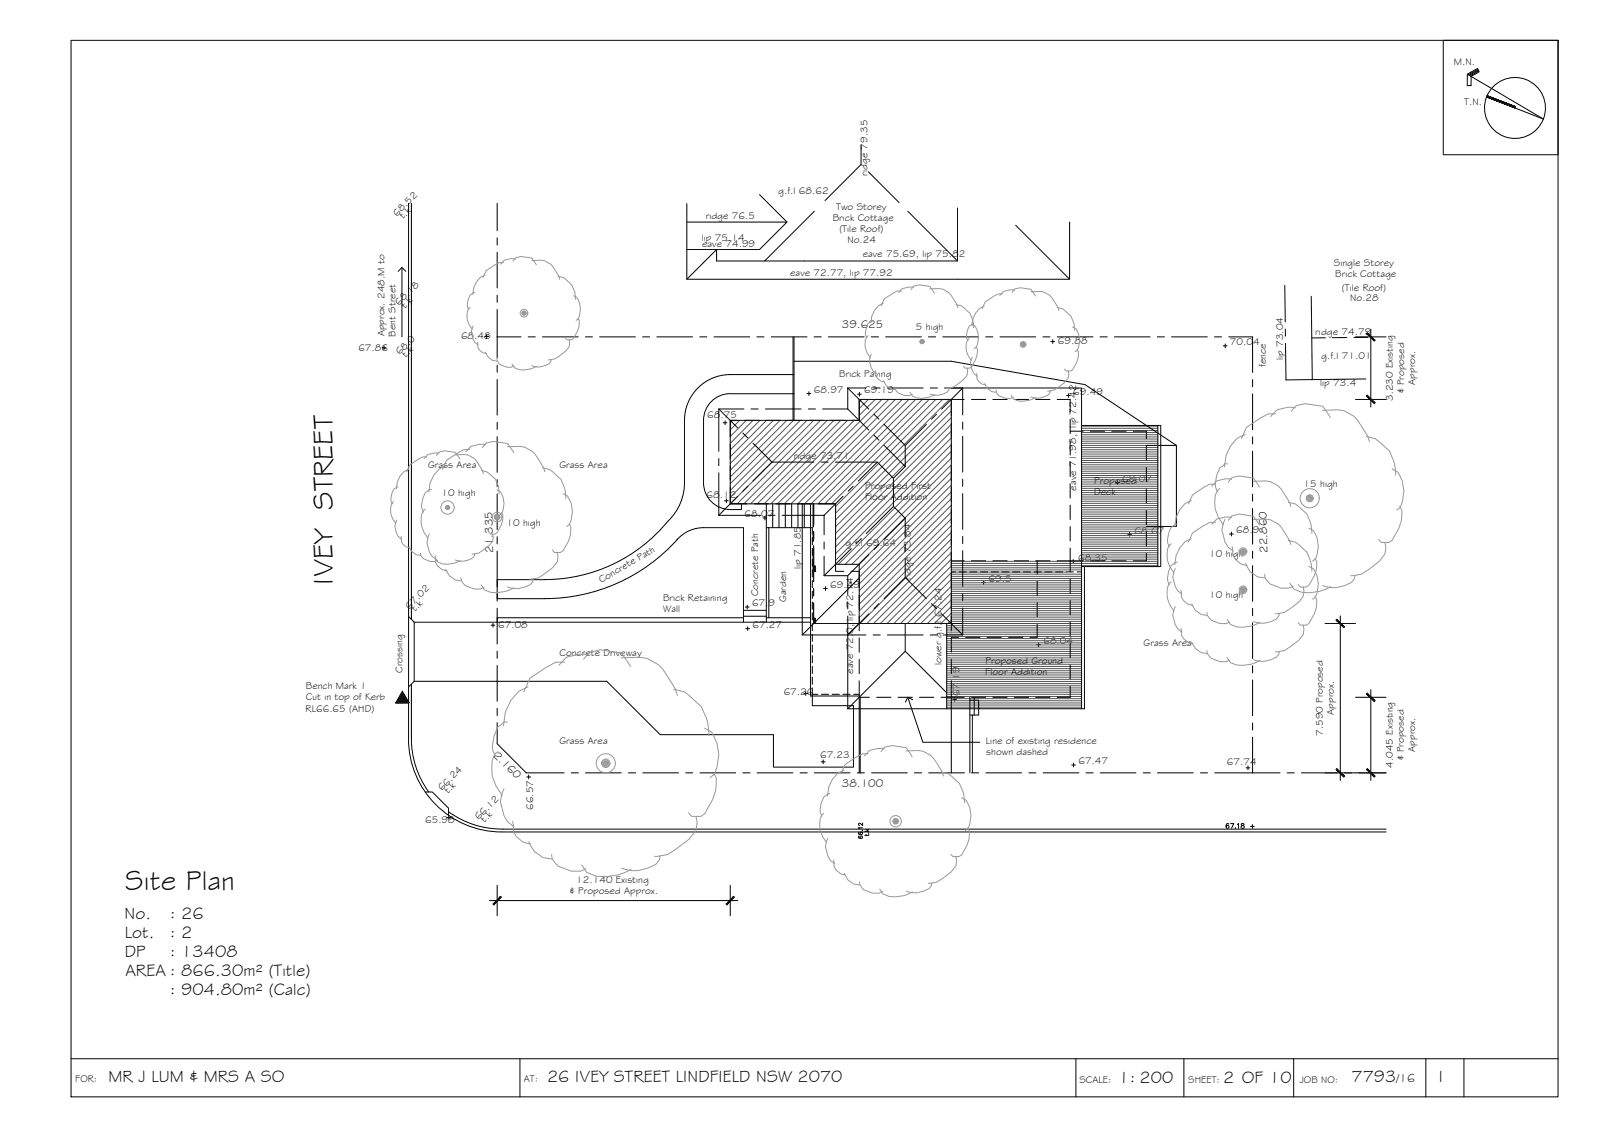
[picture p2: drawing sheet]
<svg xmlns="http://www.w3.org/2000/svg" width="420mm" height="297mm" viewBox="0 0 420 297" stroke-linecap="round" stroke-linejoin="round" font-family="sans-serif">
<!-- layer: BORDER -->
<g fill="none" stroke="#000" stroke-width=".26">
<path d="M18.6 10.6h390v277h-390zM378.5 10.6h30.1v30h-30.1zM384.8 19.4l2.7-1.4 .4 .8-2.1 1.2v2.5l-1-.1v-3l20 11.8-14.9-5.8M387.6 18.2l-2.5 1.4M387.7 18.4l-2.4 1.3M387.8 18.6l-2.2 1.3M390 25.1l7.5 2.9M18.6 277.6h390M136.4 277.6v10M282.2 277.6v10M310.5 277.6v10M339.3 277.6v10"/>
<path d="M374 277.6v10M383.9 277.6v10"/>
<circle cx="397.3" cy="28.3" r="8"/>
</g>
<g fill="#000" stroke="#000" stroke-width=".26">
<path d="M389.9 25.4l7.5 2.9zM390 25.1l7.4 3.2-7.5-2.9z"/>
<path d="M390 25.1l7.4 3.2 .1-.3zM390 25.1l7.5 2.9z"/>
</g>
<!-- layer: ROOFPLAN EXIST. -->
<g fill="none" stroke="#000" stroke-width=".26">
<path d="M225.8 38.1v5l-9.4 9.5M180.1 53.4v19.8h100.4v-15M180.1 58.2h26.3l-7.2 7.2h-19.1M199.2 51l7.2 7.2M213.6 55.4l-13.1 13M227.7 45l8.1 8.1M238.1 55.4l13 13M251.1 54.5v13.9h-63.2v-3l-7.8 7.8M266.4 59.1l14.1 14.1M337 74.8l.1 9.6M343.9 77.7l.3 21.8-6.9 .1-.2-9.6M337.1 86.3v1.8"/>
<path d="M347.6 88.6h-3.6M353.2 88.5h-3.7M358.2 99.3l-14 .2M358.7 88.4l-3.6 .1M249.5 101.7h34.2v48.2M213.2 132.1v6.1M213.2 140.1v1.9M213.2 143.8v6.1M249.5 149.9h1.1M251.5 149.9h1.9M254.3 149.9h1.9M257.2 149.9h1.8"/>
<path d="M260 149.9h1.8M262.8 149.9h1.9M265.6 149.9h1.9M268.4 149.9h1.9M271.2 149.9h1.9M274 149.9h1.9M276.8 149.9h1.9M279.7 149.9h1.8M282.5 149.9h1.1M222.4 163.5h2.9l-3 3v19.3M237.4 163.5v7.2l-15.1 15.1M237.4 170.7l10.9 10.9"/>
<path d="M248.3 163.5v22.3h-26M249.5 163.5h3"/>
</g>
<!-- layer: TEXT -->
<path d="M105.5 181.2l1.8 3h-3.5zM103.8 184.2h3.5z" fill="#000" stroke="#000" stroke-width=".26"/>
<!-- layer: HGTS_11 -->
<g fill="none" stroke="#000" stroke-width=".26">
<path d="M100.2 91.2h1M100.7 90.6v1M127.2 88.2h1M127.6 87.7v1M275.6 89.5h1M276.1 89v1M320.8 90.7h1M321.3 90.2v1M189.7 110.8h1M190.2 110.3v1M211.7 103.2h.9M212.2 102.7v1"/>
<path d="M224.9 103.3h1M225.4 102.8v1M279.7 103.7h1M280.2 103.2v1M190 131.3h1M190.5 130.8v1M200.1 135.8h1M200.6 135.3v1M292.6 126.5h1M293.1 126v1M296.3 139.6v1M323 139.5v1"/>
<path d="M195.5 159.1h1M196 158.6v1M216 154.3h1M216.5 153.8v1M257.5 152.7h1M258 152.2v1M281 147.2h1M281.5 146.7v1M295.8 140.1h1M322.5 140h1M128.8 163.9h1M129.3 163.4v1"/>
<path d="M195.6 164.8h1M196.1 164.3v1M271.9 169h1M272.4 168.5v1M210.8 181.8h1M211.3 181.3v1M215.4 199.7h1M215.9 199.2v1M249.9 183.4h1M250.4 182.9v1M117.2 214.3h1M117.7 213.8v1"/>
<path d="M138.1 203.7h1.1M138.6 203.2v1M225.3 219.2h-.1a.47 .47 0 0 0 .5 .7 .47 .47 0 0 0 .4-.7 .33 .33 0 0 0-.5 .2 .33 .33 0 0 0 .3 .4M225.3 218.2h-.1a.45 .45 0 0 0 .5 .6 .45 .45 0 0 0 .4-.6 .32 .32 0 0 0-.5 .2 .32 .32 0 0 0 .3 .4M226.2 217.7h-.1M226.2 217h-1l.2 .3M226.2 215.8v.7l-.8-.7-.2 .4 .2 .2M226.8 217.9h1.1M227.2 218.8l-.1 .4M227.2 217.4l.5 .5M227.8 218.3v.1M227.9 218.8l-.2 .2h-.9"/>
<path d="M227.9 217.4l-.4 .3M281.1 200.6h1M281.6 200.1v1M322.3 216.1l-.1-.1a.57 .57 0 0 0-.6 .5 .57 .57 0 0 0 .6 .6 .39 .39 0 0 0 0-.7 .39 .39 0 0 0-.6 .3M322.8 215.9h.8l-.6 1.3M324 217l.1 .1M324.5 216.1l.3-.2v1.3M325.6 216v.3a.5 .5 0 0 1 .6 .2 .5 .5 0 0 1 0 .6h-.6a.5 .5 0 0 1 0-.6 .5 .5 0 0 1 .6-.2v-.3zM326.8 201.3h1M327.3 200.8v1M328 216.7h1M328.5 216.2v1"/>
</g>
<!-- layer: BOUNDARY -->
<g fill="none" stroke="#000" stroke-width=".26">
<path d="M130.4 53.3v7.2M130.4 62.4v1.9M130.4 66.1v9.4M130.4 77.4v1.9M130.4 88.3h6.2M130.4 81.1v12.7M130.4 95.7v1.9M130.4 99.5v9.3M138.5 88.3h1.9M142.3 88.3h9.3M153.5 88.3h1.9M157.3 88.3h9.4"/>
<path d="M168.5 88.3h1.9M172.3 88.3h9.3M183.5 88.3h1.9M187.3 88.3h9.3M198.5 88.3h1.9M202.3 88.3h9.4M213.5 88.3h1.9M217.3 88.3h9.3M228.5 88.3h1.9M232.3 88.3h9.3M243.5 88.3h1.9M247.3 88.3h9.4"/>
<path d="M258.5 88.3h1.9M262.3 88.3h9.3M273.5 88.3h1.9M277.3 88.3h9.3M288.5 88.3h1.9M292.3 88.3h9.3M303.5 88.3h1.9M307.3 88.3h9.3M318.5 88.3h1.9M322.3 88.3h6.2v9.4M328.5 99.5v1.9M130.4 110.7v1.9"/>
<path d="M130.4 114.5v9.3M328.5 103.3v9.4M328.5 114.5v1.9M328.5 118.3v9.3M130.4 125.7v1.9M130.4 129.5v9.3M328.5 129.5v1.9M328.5 133.3v9.4M130.4 140.7v1.9M130.4 144.5v9.3M130.4 155.7v1.9M130.4 159.5v9.3"/>
<path d="M328.5 144.5v1.9M328.5 148.3v9.4M328.5 159.5v1.9M130.4 170.7v1.9M130.4 174.5v9.3M328.5 163.3v9.3M328.5 174.5v1.9M328.5 178.3v9.4M130.4 185.7v1.9M130.4 189.5v5.5l7.6 7.6h10M328.5 189.5v1.9M328.5 193.3v9.3"/>
<path d="M149.8 202.6h1.9M153.6 202.6h9.3M164.8 202.6h1.9M168.6 202.6h9.4M179.8 202.6h1.9M183.6 202.6h9.4M194.8 202.6h1.9M198.6 202.6h9.3M209.8 202.6h1.9M213.6 202.6h9.4M224.8 202.6h1.9M228.6 202.6h9.4"/>
<path d="M239.8 202.6h1.9M243.6 202.6h9.3M254.8 202.6h1.9M258.6 202.6h9.4M269.8 202.6h1.9M273.6 202.6h9.4M284.8 202.6h1.9M288.6 202.6h9.3M299.8 202.6h1.9M303.6 202.6h9.4M314.8 202.6h1.9M318.6 202.6h17.1"/>
<path d="M337.6 202.6h1.9M341.3 202.6h9.4M352.6 202.6h1.9M356.3 202.6h7.2"/>
</g>
<!-- layer: EXISTING -->
<g fill="none" stroke="#000" stroke-width=".26">
<path d="M107.2 53.3l-.1 140.4a24.5 24.5 0 0 0 24.5 24.4h231.9M107.9 53.3v109.1M208 88.3v21.9M208.2 98.2h-16.7a12 12 0 0 0-12 12v15.9M208.2 94.7h41.3l35.1 6.1 23.9 16v21.2h-7.8M208.2 88.3v21.9M191.5 116.5v3.7M193.4 110.2h-1.9v4.4M195.3 110.2h3.8M200.9 110.2h3.8M206.6 110.2h3.7M208.2 103.2h-16.7a7 7 0 0 0-7 7v16.4a7 7 0 0 0 7 7"/>
<path d="M212.2 110.2h3.7M217.8 110.2h3.8M228 104.7h-2.7v5.5h-1.9M229.9 104.7h3.8M235.5 104.7h3.8M241.2 104.7h3.7M246.8 104.7h6.1M249.5 104.7v4.4M249.5 110.9v3.8M249.5 116.6v3.7M254.8 104.7h3.7M260.4 104.7h3.7"/>
<path d="M266 104.7h3.8M271.6 104.7h3.8M277.3 104.7h3.4v3.4M280.7 109.9v3.8M280.7 115.6v3.7M179.5 126.1a13.9 13.9 0 0 1-4.4 10.6 41.7 41.7 0 0 1-32.2 15.2M191.5 127.7v4.4h4.4M191.5 122.1v3.7M194.5 132.1v1.5h-3M197.8 132.1h3.8M201 132.1v6.2h12v1.7M201 138.3v24.8"/>
<path d="M201.6 138.3v23.7M202.7 132.1v6.2M203.5 132.1h3.7M204.3 132.1v6.2M206 132.1v6.2M207.6 132.1v6.2M209.1 132.1h3.7M209.3 132.1v6.2M210.9 132.1v6.2M212.6 132.1v50.4h12.7M213.4 132.1v6M213.4 140v1.8"/>
<path d="M214.7 132.1h4.4v2.3M219.1 136.3v3.7M249.5 122.2v3.8M249.5 127.8v3.8M249.5 133.4v3.8M249.5 139.1v3.7M280.7 121.2v3.7M280.7 126.8v3.8M280.7 132.4v3.8M280.7 138.1v3.7M130.4 152h12.5M177.6 141.5a9.2 9.2 0 0 1 6.9-3.2h10.5v21.7"/>
<path d="M177.8 141.3a46.7 46.7 0 0 1-34.9 15.6l-12.5 .1M213 141v1.8M213 143.8v1.8M213 146.6v1.9M213 149.4v1.9M213 152.2v1.9M213 155v1.9M213 157.8v1.9M213.4 143.7v6M219.1 147.5v2.3h2.2M219.1 141.9v3.7M223.2 149.8h2.1v4.3"/>
<path d="M225.3 156v3.7M249.5 144.7v3.8M249.5 150.3v3.8M249.5 155.9v3.8M249.5 147h3.4M254.8 147h3.7M260.4 147h3.7M266 147h3.8M271.6 147h3.8M272 147v3.5M272 152.4v3.7M272 158v3.7"/>
<path d="M280.7 143.7v3.3h-3.4M107.2 161.6l1.4 1.5M107.9 179.4v13.9a23.7 23.7 0 0 0 4.5 14.3M108.6 163.1v15.5M108.6 163.1h104M195 162h-64.6v1.1M195 160v3.1M195 161.6h6M195 160h6M201 162h11.6M213 160.6v1.9M213 163.5v1.8"/>
<path d="M213 166.3v1.8M213 169.1v1.9M213 171.9v1.9M213 174.7v1.9M213 177.5v1.9M225.3 161.6v3.8M225.3 167.2v3.8M225.3 172.9v3.7M225.3 178.5v24.1M249.5 167.1h1.9M249.5 161.6v3.7M249.5 167.2v3.8"/>
<path d="M249.5 172.8v3.8M249.5 178.4v24.2M253.2 167.1h3.8M258.9 167.1h3.7M264.5 167.1h3.8M272 163.6v3.5h-1.9M107.2 180.1l1.4-1.5h50.5l14.1 14h29.6v8.5h21v-16.1h-10.8v-3M213 180.3v1.7M213 182h1.5M215.4 182h1.9M218.3 182h1.8M221.1 182h1.8"/>
<path d="M223.9 182h1.4M225.3 182.8h2.7M225.6 182.8v19.8M229.9 182.8h3.8M235.5 182.8h3.8M241.2 182.8h3.7M246.8 182.8h2.7M254.4 183.6h2.3v3.9h-2.3M254.4 182.8v19.8M255 187.5v15.1M255.5 182.8v4.7M111.5 207.6h1.9l4.2 4.3v1.8"/>
<path d="M117.6 212.8a23.7 23.7 0 0 0 14.3 4.6h231.6"/>
</g>
<!-- layer: HATCH -->
<g fill="#545454" stroke="#545454" stroke-width=".26">
<path d="M213.4 148.4l.4 .5v-.5zM213.4 148.4l.4 .5h-.4z"/>
<path d="M213.4 149.3l.4 .4v-.4zM213.4 149.3l.4 .4h-.4z"/>
<path d="M213.4 149.7l.4 .1zM213.4 149.7l.4 .1z"/>
<path d="M213.4 162.1l.4 .5v-.5zM213.4 162.1l.4 .5h-.4z"/>
<path d="M213.4 163h.4l-.4 .5zM213.4 163.5h.4v-.5z"/>
</g>
<!-- layer: 0.13 -->
<path d="M300.7 116.8h7.8M130.4 152v5" fill="none" stroke="#000" stroke-width=".26"/>
<!-- layer: HATCH -->
<g fill="none" stroke="#545454" stroke-width=".26">
<path d="M192.2 110.2l-.7 .7M194 110.2l-2.5 2.5M195.7 110.2l-4.2 4.2M197.5 110.2l-6 6M199.3 110.2l-7.8 7.8M201 110.2l-9.5 9.6M202.8 110.2l-11.3 11.3M204.6 110.2l-13.1 13.1M206.4 110.2l-14.9 14.8M208.1 110.2l-16.6 16.6M209.9 110.2l-18.4 18.4M211.7 110.2l-20.2 20.2"/>
<path d="M213.4 110.2l-21.9 21.9M215.2 110.2l-21.9 21.9M217 110.2l-21.9 21.9M218.7 110.2l-21.8 21.9M220.5 110.2l-21.9 21.9M222.3 110.2l-21.9 21.9M224 110.2l-21.9 21.9M226 104.7l-.7 .7M227.8 104.7l-2.5 2.4M229.5 104.7l-4.2 4.2M231.3 104.7l-27.4 27.4M233.1 104.7l-27.4 27.4"/>
<path d="M234.8 104.7l-27.3 27.4M236.6 104.7l-27.4 27.4M238.4 104.7l-27.4 27.4M240.1 104.7l-27.3 27.4M241.9 104.7l-27.4 27.4M243.7 104.7l-27.4 27.4M245.4 104.7l-27.3 27.4M247.2 104.7l-28.1 28.1M249 104.7l-29.9 29.8M249.5 106l-30.4 30.3M249.5 107.7l-30.4 30.4M249.5 109.5l-30.4 30.3"/>
<path d="M249.5 111.3l-30.4 30.3M249.5 113l-30.4 30.4M249.5 114.8l-30.4 30.4M249.5 116.6l-30.4 30.3M249.5 118.3l-29.6 29.6M283.7 119.6h20M283.7 119h20M283.7 118.5h20M283.7 117.9h20M283.7 117.3h20M283.7 116.8h20M283.7 116.2h20"/>
<path d="M283.7 115.7h20M283.7 115.1h20M283.7 114.5h20M283.7 114h20M283.7 113.4h20M283.7 112.9h20M283.7 112.3h20M283.7 111.7h20M249.5 120.1l-27.8 27.8M249.5 121.9l-26.1 26M249.5 123.6l-24.3 24.3M249.5 125.4l-24.2 24.2"/>
<path d="M249.5 127.2l-24.2 24.1M249.5 128.9l-24.2 24.2M249.5 130.7l-24.2 24.2M249.5 132.5l-24.2 24.1M249.5 134.3l-24.2 24.1M249.5 136l-24.2 24.2M249.5 137.8l-24.2 24.1M249.5 139.5l-23.9 24M283.7 139.8h20M283.7 139.3h20M283.7 138.7h20M283.7 138.2h20"/>
<path d="M283.7 137.6h20M283.7 137h20M283.7 136.5h20M283.7 135.9h20M283.7 135.4h20M283.7 134.8h20M283.7 134.2h20M283.7 133.7h20M283.7 133.1h20M283.7 132.5h20M283.7 132h20M283.7 131.4h20"/>
<path d="M283.7 130.8h20M283.7 130.3h20M283.7 129.7h20M283.7 129.2h20M283.7 128.6h20M283.7 128h20M283.7 127.5h20M283.7 126.9h20M283.7 126.4h20M283.7 125.8h20M283.7 125.2h20M283.7 124.7h20"/>
<path d="M283.7 124.1h20M283.7 123.5h20M283.7 123h20M283.7 122.4h20M283.7 121.8h20M283.7 121.3h20M283.7 120.7h20M283.7 120.2h20M249.5 159.5h34.2M249.5 158.4h34.2M249.5 157.9h34.2M249.5 157.3h34.2"/>
<path d="M249.5 156.7h34.2M249.5 156.2h34.2M249.5 155.6h34.2M249.5 155h34.2M249.5 154.5h34.2M249.5 153.9h34.2M249.5 153.3h34.2M249.5 152.8h34.2M249.5 152.2h34.2M249.5 151.7h34.2M249.5 151.1h34.2M249.5 150.5h34.2"/>
<path d="M249.5 150h30.1M249.5 149.4h34.2M249.5 148.9h34.2M249.5 148.3h54.2M249.5 147.7h54.2M249.5 147.2h54.2M249.5 141.3l-22.1 22.2M249.5 143.1l-20.4 20.4M249.5 144.9l-18.6 18.6M249.5 146.6l-16.9 16.9M249.5 148.4l-15.1 15.1M249.5 150.1l-13.3 13.4"/>
<path d="M249.5 151.9l-11.5 11.6M249.5 153.7l-9.8 9.8M249.5 155.5l-8 8M249.5 157.2l-6.2 6.3M283.7 146.6h20M283.7 146h20M283.7 145.5h20M283.7 144.9h20M283.7 144.3h20M283.7 143.8h20M283.7 143.2h20M283.7 142.7h20"/>
<path d="M283.7 142.1h20M283.7 141.5h20M283.7 141h20M283.7 140.4h20M283.7 159h-34.2l-4.5 4.5M248.3 179.8h35.4M248.3 179.2h35.4M248.3 178.7h35.4M248.3 178.1h35.4M248.3 177.5h35.4M248.3 177h35.4M248.3 176.4h35.4"/>
<path d="M248.3 175.8h35.4M248.3 175.3h35.4M248.3 174.7h35.4M248.3 174.2h35.4M248.3 173.6h35.4M248.3 173h35.4M248.3 172.5h35.4M248.3 171.9h35.4M248.3 171.4h35.4M248.3 170.8h35.4M248.3 170.2h35.4M248.3 169.7h35.4"/>
<path d="M248.3 169.1h35.4M248.3 168.5h35.4M248.3 168h35.4M248.3 167.4h35.4M248.3 166.8h35.4M248.3 166.3h35.4M248.3 165.7h35.4M248.3 165.2h35.4M248.3 164.6h35.4M248.3 164h35.4M248.3 163.5h35.4M249.5 162.9h34.2"/>
<path d="M249.5 162.3h34.2M249.5 161.8h34.2M249.5 161.2h34.2M249.5 160.7h34.2M249.5 160.1h34.2M249.5 160.8l-2.7 2.7M249.5 162.5l-.9 1M248.3 185.4h35.4M248.3 184.8h35.4M248.3 184.3h35.4M248.3 183.7h35.4M248.3 183.2h35.4"/>
<path d="M248.3 182.6h35.4M248.3 182h35.4M248.3 181.5h35.4M248.3 180.9h35.4M248.3 180.4h35.4"/>
</g>
<!-- layer: NEWWORK -->
<g fill="none" stroke="#000" stroke-width=".26">
<path d="M280.7 113h3.4M286 113h3.7M291.6 113h3.7M297.2 113h3.5v2M300.7 116.9v3.8M210.4 132.1v34.4h11.9M213.4 132.1v5.4M213.4 139.3v1.9M300.7 122.5v3.8M300.7 128.2v3.7M300.7 133.8v3.7M300.7 139.4v3.8"/>
<path d="M213.4 149.3h.4v.5h-.4zM213.4 148.4h.4v.5h-.4zM213.4 143.1v9.4M213.4 154.3v1.9M213.4 158.1v5.4M225.3 151.5l-14.9 15M280.7 151.8v3.7M280.7 157.4v3.8M284.1 147h-3.4v2.9M286 147h3.7M291.6 147h3.7M300.7 145v2h-3.5"/>
<path d="M213.4 163h.4v.5h-.4zM213.4 162.1h.4v.5h-.4zM213.4 163.5h36.1v-58.8h-24.2v5.5h-33.8v21.9h27.6v15.8h6.2v15.6M280.7 179.9v2.9h-3.4M280.7 163.1v3.7M280.7 168.7v3.7M280.7 174.3v3.7M249.5 182.8h3.4M254.8 182.8h3.7M260.4 182.8h3.7M266 182.8h3.8M271.6 182.8h3.8"/>
</g>
<!-- layer: ROOFPLAN NEW -->
<g fill="none" stroke="#000" stroke-width=".26">
<path d="M188.5 107.2h6.6M188.5 107.2v11.1M188.5 107.2l5 5M194.8 113.5l1.4 1.3M197 107.2h1.9M197.5 116.2l5 5M200.8 107.2h9.3M212 107.2h1.9M215.7 107.2h6.6M222.3 101.7h4.8M222.3 101.7v5.5M222.3 107.2l5.6 5.6"/>
<path d="M222.3 101.7l5.6 5.6M229 101.7h1.9M229.2 114.1l1.3 1.3M229.2 108.6l1.3 1.3M231.9 116.7l5.5 5.6M231.9 111.2l5.5 5.6M232.7 101.7h9.4M243 111.2l-5.6 5.6v5.5M244 101.7h1.9M245.6 108.6l-1.3 1.3M247.7 101.7h4.8M252.5 101.7v7.1"/>
<path d="M252.5 110.7v1.8M252.5 114.4v9.4M252.5 101.7l-5.6 5.6M283.7 111.5h20.7v37h-20.7M303.7 111.5v37M188.5 120.2v1.9M188.5 124v11.1M188.5 135.1h11M193.5 130.1l-5 5M196.2 127.5l-1.4 1.3M201.4 135.1h1.9M202.5 121.2l-5 4.9"/>
<path d="M202.5 121.2h11M205.1 135.1h11M215.3 121.2h1.9M216.1 135.1v5.1M219.1 121.2h11M221.1 130.1l-5 5M223.8 127.5l-1.4 1.3M230.1 121.2l4.2 4.2v7.4l3.1 3.1M230.1 121.2l-5 4.9M234.3 132.8l-7.1 7.1M237.4 135.9l-5.5 5.5M237.4 135.9v4.9"/>
<path d="M237.4 122.3l-3.1 3.1M252.5 125.7v1.8M252.5 129.4v9.4M216.1 142.1v1.8M216.1 145.8v5.1M216.1 150.9h6.2M222.3 150.9v5M222.3 157.8v1.8M223.3 143.8l-7.2 7.1M225.9 141.2l-1.3 1.3M227.9 145.4l-5.6 5.5M230.5 142.7l-1.3 1.4"/>
<path d="M230.5 158.3l-1.3 1.3M237.4 151.4l-5.5 5.5M237.4 151.4l5.6 5.5M237.4 142.7v1.9M237.4 146.4v5M244.3 158.3l1.3 1.3M252.5 140.6v1.9M252.5 144.4v9.4M252.5 155.7v1.8M252.5 159.4v7.1M283.7 149.9v35.9M284.4 148.5v37.3h-36.1"/>
<path d="M222.3 166.5h4.8M222.3 161.5v5M227.9 160.9l-5.6 5.6M229 166.5h1.9M232.7 166.5h9.4M244 166.5h1.9M246.9 160.9l5.6 5.6M247.7 166.5h4.8"/>
</g>
<!-- layer: 0 -->
<path d="M104.4 71.1l1-1 1 1M105.4 70.1v18.2M238.1 182.8l3.9 11.8h15M239.4 183.4l-1.3-.6-.6 1.3" fill="none" stroke="#000" stroke-width=".26"/>
<!-- layer: DIMENSION -->
<path d="M355.5 88.3h8M359.5 86.3v20.4M355.5 104.7h8M347.5 163.5h8M351.5 161.5v43.1M355.5 182.8h8M359.5 180.8v23.8M347.5 202.6h16M128.4 236.1h65.1M130.4 232.1v8M191.5 232.1v8" fill="none" stroke="#000" stroke-width=".26"/>
<!-- layer: 0 -->
<g fill="#000" stroke="#000" stroke-width=".26">
<path d="M358.4 87.4l2 2 .2-.2zM358.4 87.4l.2-.2 2 2z"/>
<path d="M358.6 103.6l-.2 .2 2.2 1.8zM358.4 103.8l2.2 1.8-.2 .2z"/>
<path d="M350.4 162.6l2 2 .2-.2zM350.4 162.6l.2-.2 2 2z"/>
<path d="M358.4 181.9l2 2 .2-.2zM358.4 181.9l.2-.2 2 2z"/>
<path d="M350.6 201.5l-.2 .2 2.2 1.8zM350.4 201.7l2.2 1.8-.2 .2z"/>
<path d="M358.6 201.5l-.2 .2 2.2 1.8zM358.4 201.7l2.2 1.8-.2 .2z"/>
<path d="M131.3 235l-1.8 2.2 2-2zM131.3 235l-1.8 2.2-.2-.2z"/>
<path d="M192.4 235l-2 2 .2 .2zM192.4 235l.2 .2-2 2z"/>
</g>
<!-- layer: VEGE_01 -->
<g fill="none" stroke="#989898" stroke-width=".26">
<path d="M124.5 76.7h-.4a3.6 3.6 0 0 0-1.1 4.4M127.2 72.1a5.1 5.1 0 0 0-3.2 5.1M132 68.9h-1.1l-3.4 2.1-.8 1.7M134.5 68.5l.8-.9 1.4-.4 2.8 .5 1.2 1.7M135.2 67.9l-1.2-.1-1.7 .4-1 1.1M139.5 68.3a5.1 5.1 0 0 1 6 2.4l1.1 1.7 .2 .8M146.3 72.4a5.4 5.4 0 0 1 4 3.1l.5 1.3 .1 1.7M150.4 77.5l.9 .5a5.5 5.5 0 0 1 .4 5.6l-.6 .4M231.7 79.5a5.2 5.2 0 0 0-3.3 5.1M236.4 76.3h-1.1l-3.4 2.1-.8 1.8M238.9 75.9l.8-.9 1.4-.3 2.8 .4 1.2 1.8M239.6 75.3h-1.2l-1.7 .4-1 1"/>
<path d="M243.9 75.7a5.1 5.1 0 0 1 6 2.5l1.1 1.7 .2 .8M250.7 79.9a5.4 5.4 0 0 1 4 3l.5 1.3 .2 1.7M262.9 77.1h-1.1l-3.4 2.1-.8 1.7M265.4 76.6l.8-.9 1.4-.3 2.8 .4 1.2 1.8M266.1 76.1l-1.2-.1-1.7 .4-1 1.1M270.4 76.5a5.1 5.1 0 0 1 6 2.4l1.1 1.7 .2 .8M123.3 80.6a3.1 3.1 0 0 0-.7 3.2l.4 1.3 .9 1.2M124.1 85.4a3.7 3.7 0 0 0 1.3 5.1M125.2 89.7l.1 .5a2.26 2.26 0 0 0 2.3 2.5M127.3 92.4a3.1 3.1 0 0 0 3 2.3M130.3 94.1l.1 .6a3.3 3.3 0 0 0 4.5 1.2M134.3 95.5a2.53 2.53 0 0 0 3.1 1.5l1.7-.3 1.7-.7"/>
<path d="M144.6 94.2l-.1 .5-.5 .7a4.9 4.9 0 0 1-4.5 .5M149.3 89.1l.1 .8-.1 1-.9 1.2-2.9 2-1.7 .2M151.6 83.4a4 4 0 0 1-.2 3.5l-1 1.8-.5 .4h-1.2l-.4-.5M227.7 88a3 3 0 0 0-.7 3.3l.4 1.3 .8 1.2M228.5 92.9a3.7 3.7 0 0 0 1.3 5M228.9 84.2a2.21 2.21 0 0 0-1.7 1.7l-.2 1.4 .4 1.3M229.6 97.2l.1 .4a2.29 2.29 0 0 0 2.3 2.6M231.7 99.8a3.1 3.1 0 0 0 3 2.3M253.6 96.5l.2 .8-.2 1.1-.8 1.1-2.9 2-1.7 .3M254.2 88.8a3.1 3.1 0 0 0-.7 3.2l.4 1.3 .8 1.2M254.8 85a3.5 3.5 0 0 1 1.9 3.4l-.6 2.6-.6 .4M255 93.6a3.7 3.7 0 0 0 1.3 5"/>
<path d="M255.4 84.9a2.21 2.21 0 0 0-1.7 1.8l-.2 1.3 .4 1.3M256 90.9a3.8 3.8 0 0 1-.2 3.4l-1 1.9-.5 .3h-1.2l-.4-.5M256.1 97.9l.1 .5a2.28 2.28 0 0 0 2.3 2.5M258.2 80.3a5.2 5.2 0 0 0-3.3 5.1M277.2 80.6a5.4 5.4 0 0 1 4 3.1l.5 1.3 .2 1.7M280.1 97.3l.2 .8-.2 1-.8 1.2-2.9 2-1.7 .2M281.3 85.7l.9 .5a5.5 5.5 0 0 1 .4 5.6l-.6 .4M282.5 91.6a3.8 3.8 0 0 1-.2 3.5l-1 1.8-.5 .4h-1.2l-.4-.5M112 119.8h-1.2l-3.4 2.1-.8 1.8M114.5 119.4l.7-.9 1.5-.3 2.7 .4 1.2 1.8M115.1 118.8h-1.2l-1.7 .4-1 1M119.4 119.2a5.1 5.1 0 0 1 6.1 2.5l1 1.7 .3 .8"/>
<path d="M123.2 117.9h-1.5l-4.6 2.8-1.1 2.4M126.5 117.3l1-1.1 1.9-.5 3.7 .6 1.6 2.3M127.4 116.6l-1.6-.1-2.3 .5-1.3 1.4M133.1 117.1l3.2-.1a5.9 5.9 0 0 1 4.9 3.4l1.4 2.2 .3 1.1M234.7 101.5l.1 .6a3.3 3.3 0 0 0 4.5 1.3M238.7 102.9l.6 1a6.1 6.1 0 0 0 5.9-.4M249 101.7l-.1 .5-.5 .6a5 5 0 0 1-4.5 .5M258.2 100.6a3.1 3.1 0 0 0 3 2.2M261.2 102.3l.1 .5a3.2 3.2 0 0 0 4.5 1.3M265.2 103.6a2.54 2.54 0 0 0 3.1 1.6l1.7-.3 1.7-.7M275.5 102.4l-.1 .5a4.4 4.4 0 0 1-5 1.1M326.5 113.9l-2 1-1.7 2-1.3 2.5-.4 3"/>
<path d="M334.5 108.5h-1.9l-2 1.1-3.7 2.4-1.3 3M338.7 107.9l1.2-1.5 2.4-.6 4.6 .7 2 3M339.8 106.9l-2.1-.1-2.8 .6-1.6 1.8M346.9 107.6l4.1-.2a7.4 7.4 0 0 1 6 4.2l1.8 2.8 .4 1.4M358.4 114.4l2.2 .6 3.8 3.2a12.3 12.3 0 0 1 1.6 6.4M103.2 131.5a3.1 3.1 0 0 0-.7 3.3l.5 1.3 .8 1.2M104 136.4a3.7 3.7 0 0 0 1.3 5M104.4 127.6a2.28 2.28 0 0 0-1.6 1.8l-.3 1.4 .4 1.3M107.2 123a5.2 5.2 0 0 0-3.2 5.1M111.5 133.5l-.5 .4a6.6 6.6 0 0 0 1.3 7.3M112.6 140a5 5 0 0 0 1.7 6.7M113.1 128.3h-.5l-1.1 .9-.6 1.5-.4 1.8 .2 .9 .4 .9"/>
<path d="M116.8 122.2a6.9 6.9 0 0 0-4.3 6.8M126.3 123.4a5.5 5.5 0 0 1 4 3l.5 1.3 .1 1.7M130.3 128.5l.9 .4a5.5 5.5 0 0 1 .4 5.6l-.5 .4M131.6 134.4a4 4 0 0 1-.2 3.4l-1.1 1.9-.4 .3h-1.3l-.4-.5M142.3 122.6l1.8 .5 .9 .6 2.1 1.9 .4 1.1a7.7 7.7 0 0 1 .9 4M147.7 129.4l1.2 .7a7.3 7.3 0 0 1 .5 7.4l-.8 .5M149.3 137.3l.4 .8a8.6 8.6 0 0 1-2 6.3l-.7 .4h-1.6l-.5-.6M308.8 137.4h-.6l-1 .9-.7 1.5-.3 1.8 .1 .9 .4 .8M312.4 131.2a6.9 6.9 0 0 0-4.3 6.8M318.8 136.9h-1.5l-4.5 2.8-1.1 2.4M318.8 127h-1.5l-1.6 .8-2.9 1.9-1.1 2.4M319.9 128.1l-.6 .5a8.3 8.3 0 0 0 1.6 9"/>
<path d="M321.3 136.1l-.4 1a6.5 6.5 0 0 0 2.5 7.4M322 121.6h-.7l-1.4 1.1-.8 1.9-.4 2.2 .2 1.1 .5 1.1M322.1 136.4l1-1.2 2-.4 3.6 .5 1.6 2.4M322.1 126.4l1-1.2 2-.4 3.6 .5 1.6 2.4M323 135.7l-1.6-.2-2.3 .6-1.3 1.4M323 125.7l-1.6-.2-2.3 .6-1.3 1.4M328.7 136.2a7 7 0 0 1 7.2 1.9l2.3 3.6 .3 1.1M328.7 126.2l3.3-.1a5.9 5.9 0 0 1 4.8 3.3l1.4 2.3 .3 1.1M337.9 131.7l1.8 .4 3 2.6 1.1 2.8 .3 2.3M343.3 138.5l1.2 .6a7.2 7.2 0 0 1 .5 7.5l-.7 .5M365.1 122.9l1.5 .9a9 9 0 0 1 .6 9.2l-.9 .7M367.1 132.8l.6 1.1a10.9 10.9 0 0 1-2.6 7.8l-.8 .5h-2l-.7-.8"/>
<path d="M105.2 140.7l.1 .5a2.28 2.28 0 0 0 2.2 2.5M107.3 143.3a3.1 3.1 0 0 0 3 2.3M110.3 145v.6a3.4 3.4 0 0 0 4.5 1.3M114.1 145.7l.1 .6a3 3 0 0 0 3 3.4M114.2 146.4l.7 1a6.2 6.2 0 0 0 5.8-.4M116.9 149.2l1 1.8 1.5 1.1 1.5 .2M120.9 151.5l.1 .8a4.4 4.4 0 0 0 5.9 1.7M124.5 145.2l-.5 1.1a5 5 0 0 1-4.6 .5M126.2 153.3l.8 1.3a8 8 0 0 0 7.8-.5M129.2 140l.2 .8-.2 1.1-.9 1.1-2.8 2-1.7 .3M139.9 151.7l-.1 .7-.7 .8a6.5 6.5 0 0 1-6 .7M146.1 144.8l.3 1.1-.3 1.4-1.1 1.5-3.8 2.7-2.3 .3"/>
<path d="M307.2 152.6l-.6 .4a6.7 6.7 0 0 0 1.3 7.2M307.2 142.6l-.6 .4a6.8 6.8 0 0 0 1.3 7.2M308.2 159a4.9 4.9 0 0 0 1.8 6.7M308.2 149a4.9 4.9 0 0 0 1.8 6.7M308.8 147.4h-.6l-1 .9a4.6 4.6 0 0 0-.5 5M309.7 154.7l.1 .7a3.1 3.1 0 0 0 3.1 3.3M312.4 141.3l-1.6 .7-1.4 1.6-1 2.1-.3 2.4M312.6 158.3l.9 1.7 1.5 1.1 1.5 .2M323.2 143.3l.1 .8a3.8 3.8 0 0 0 3.8 4.2M326.7 147.7l1.2 2.2 1.9 1.3 1.9 .3M331.7 150.6l.1 .9 1.3 1.6 2.9 1.1h2l1.2-.5M337.9 141.7l1.8 .4 .9 .7 2.1 1.9 .5 1.1a8.2 8.2 0 0 1 .9 4"/>
<path d="M338.3 152.9l1.1 1.6a10 10 0 0 0 9.7-.7M341.8 153.9l.2 1.1-.2 1.4-1.2 1.5-3.8 2.7-2.3 .3M343.3 148.5l1.2 .6a7.1 7.1 0 0 1 .5 7.5l-.7 .5M344.9 156.4l.4 .8a8.6 8.6 0 0 1-2 6.3l-.7 .4h-1.6l-.5-.6M344.9 146.3l.4 .9a8.5 8.5 0 0 1-2 6.3l-.7 .4h-1.6l-.5-.7M355.4 150.8l-.1 .8-.9 1.1a8.1 8.1 0 0 1-7.5 .8M363.2 142.2l.3 1.3-.3 1.8-1.5 1.9-4.7 3.4-2.8 .4M148 173.6h-2.2l-2.4 1.3-4.4 2.9-1.6 3.6M153.1 172.8l1.4-1.8 2.9-.6 5.5 .8 2.5 3.5M154.4 171.7l-2.5-.2-3.4 .8-1.9 2.1M162.9 172.5l4.9-.2a8.8 8.8 0 0 1 7.3 5l2.1 3.4 .5 1.6M309.7 164.8l.1 .6a3.1 3.1 0 0 0 3.1 3.3"/>
<path d="M312.6 168.3a4.1 4.1 0 0 0 3.9 3M316.5 170.6l.1 .7a4.4 4.4 0 0 0 6 1.8M316.5 160.6l.1 .7a4.4 4.4 0 0 0 6 1.8M321.8 172.4l.9 1.3a8 8 0 0 0 7.7-.5M321.8 162.4l.9 1.3a7.9 7.9 0 0 0 7.7-.5M335.5 170.8l-.1 .6-.6 .9a6.6 6.6 0 0 1-6.1 .6M335.5 160.8l-.1 .6-.6 .9a6.6 6.6 0 0 1-6.1 .7M341.8 163.9l.2 1.1-.2 1.4-1.2 1.5-3.8 2.7-2.3 .3M130.6 197.1l-.8 .6a9.9 9.9 0 0 0 1.9 10.8M133 189.3h-.8l-1.6 1.3-1 2.2-.5 2.8 .2 1.3 .6 1.3M138.5 180.1l-2.4 1.1-2.1 2.4-1.5 3.1-.5 3.6M176.7 180.7l2.7 .7 4.6 3.8a15.2 15.2 0 0 1 1.9 6.8v.8"/>
<path d="M184.8 190.9l1.8 1a10.8 10.8 0 0 1 .8 11.1l-1.2 .8M227.7 197.6h-1.5l-4.5 2.8-1.1 2.4M231 197.1l1-1.2 2-.4 3.6 .5 1.6 2.4M231.9 196.3l-1.6-.1-2.3 .6-1.3 1.4M237.6 196.9l3.3-.1a5.9 5.9 0 0 1 4.8 3.3l1.4 2.3 .3 1M132.2 206.7l-.5 1.2-.5 2.2 1 3.8 1 1.6 1.6 1.3M134.5 215.3l.1 1a4.5 4.5 0 0 0 4.6 5M182.5 214l.3 1.6-.3 2.1-1.8 2.3-5.6 4-3.4 .5M187.2 202.7l.7 1.3a13 13 0 0 1-3.1 9.4l-1 .6h-2.4l-.8-.9M216.1 213.2l-.6 .5a6.7 6.7 0 0 0 1.3 7.2M217.1 219.7a4.9 4.9 0 0 0 1.7 6.7M217.7 208.1h-.6l-1 .9a4.6 4.6 0 0 0-.5 5"/>
<path d="M221.3 201.9l-1.6 .8-1.4 1.6-1 2-.3 2.4M246.8 202.4l1.8 .4 3 2.6 1.1 2.8 .2 2.3M252.2 209.2l1.2 .6a7.2 7.2 0 0 1 .5 7.4l-.7 .6M253.8 217l.4 .9a8.6 8.6 0 0 1-2 6.2l-.7 .5h-1.6l-.5-.7M138.7 220.7l1.4 2.5 2.3 1.6 2.3 .4M144.7 224l.1 1.2 1.6 1.9 3.4 1.3h2.5l1.4-.6M152.6 226.8l1.3 1.9a12 12 0 0 0 11.6-.8M173.1 224.4l-.1 .9-1 1.3a9.8 9.8 0 0 1-9.1 1M218.6 225.4l.1 .7a3.1 3.1 0 0 0 3.1 3.3M221.5 229a4.1 4.1 0 0 0 3.9 3M225.4 231.3l.1 .7a4.3 4.3 0 0 0 6 1.7M230.7 233.1l.9 1.3a7.9 7.9 0 0 0 7.7-.6"/>
<path d="M244.4 231.5l-.1 .6-.6 .9a6.6 6.6 0 0 1-6.1 .6M250.7 224.6l.2 1.1-.2 1.3-1.2 1.6-3.8 2.7-2.3 .3"/>
<circle cx="137.4" cy="82.1" r="1.01"/>
<circle cx="137.4" cy="82.1" r=".56"/>
<circle cx="137.4" cy="82.1" r=".46"/>
<circle cx="137.4" cy="82.1" r=".31"/>
<circle cx="137.4" cy="82.1" r=".26"/>
<circle cx="137.4" cy="82.1" r=".14"/>
<circle cx="137.4" cy="82.1" r=".07"/>
<circle cx="241.8" cy="89.6" r=".56"/>
<circle cx="241.8" cy="89.6" r=".5"/>
<circle cx="241.8" cy="89.6" r=".46"/>
<circle cx="241.8" cy="89.6" r=".31"/>
<circle cx="241.8" cy="89.6" r=".26"/>
<circle cx="241.8" cy="89.6" r=".14"/>
<circle cx="241.8" cy="89.6" r=".07"/>
<circle cx="268.3" cy="90.3" r=".56"/>
<circle cx="268.3" cy="90.3" r=".75"/>
<circle cx="268.3" cy="90.3" r=".46"/>
<circle cx="268.3" cy="90.3" r=".31"/>
<circle cx="268.3" cy="90.3" r=".26"/>
<circle cx="268.3" cy="90.3" r=".14"/>
<circle cx="268.3" cy="90.3" r=".07"/>
<circle cx="117.4" cy="133.1" r="1.75"/>
<circle cx="117.4" cy="133.1" r=".56"/>
<circle cx="117.4" cy="133.1" r=".46"/>
<circle cx="117.4" cy="133.1" r=".31"/>
<circle cx="117.4" cy="133.1" r=".26"/>
<circle cx="117.4" cy="133.1" r=".14"/>
<circle cx="117.4" cy="133.1" r=".07"/>
<circle cx="130.4" cy="135.6" r="1.26"/>
<circle cx="130.4" cy="135.6" r=".73"/>
<circle cx="130.4" cy="135.6" r=".41"/>
<circle cx="130.4" cy="135.6" r=".6"/>
<circle cx="130.4" cy="135.6" r=".35"/>
<circle cx="130.4" cy="135.6" r=".1"/>
<circle cx="130.4" cy="135.6" r=".18"/>
<circle cx="343.5" cy="130.6" r="2.51"/>
<circle cx="343.5" cy="130.6" r=".92"/>
<circle cx="343.5" cy="130.6" r=".52"/>
<circle cx="343.5" cy="130.6" r=".75"/>
<circle cx="343.5" cy="130.6" r=".43"/>
<circle cx="343.5" cy="130.6" r=".12"/>
<circle cx="343.5" cy="130.6" r=".22"/>
<circle cx="326" cy="144.6" r="1.01"/>
<circle cx="326" cy="154.6" r="1.01"/>
<circle cx="326" cy="154.6" r=".73"/>
<circle cx="326" cy="144.6" r=".73"/>
<circle cx="326" cy="154.6" r=".41"/>
<circle cx="326" cy="144.6" r=".41"/>
<circle cx="326" cy="154.6" r=".6"/>
<circle cx="326" cy="144.6" r=".6"/>
<circle cx="326" cy="154.6" r=".35"/>
<circle cx="326" cy="144.6" r=".35"/>
<circle cx="326" cy="154.6" r=".1"/>
<circle cx="326" cy="144.6" r=".1"/>
<circle cx="326" cy="154.6" r=".18"/>
<circle cx="326" cy="144.6" r=".18"/>
<circle cx="158.9" cy="200.1" r="2.51"/>
<circle cx="158.9" cy="200.1" r="1.11"/>
<circle cx="158.9" cy="200.1" r=".9"/>
<circle cx="158.9" cy="200.1" r=".52"/>
<circle cx="158.9" cy="200.1" r=".62"/>
<circle cx="158.9" cy="200.1" r=".26"/>
<circle cx="158.9" cy="200.1" r=".14"/>
<circle cx="234.9" cy="215.3" r="1.49"/>
<circle cx="234.9" cy="215.3" r=".73"/>
<circle cx="234.9" cy="215.3" r=".41"/>
<circle cx="234.9" cy="215.3" r=".6"/>
<circle cx="234.9" cy="215.3" r=".35"/>
<circle cx="234.9" cy="215.3" r=".1"/>
<circle cx="234.9" cy="215.3" r=".18"/>
</g>
<g font-size="7.5">
<text x="87.3" y="153.3" transform="rotate(-90 87.3 153.3)">IVEY STREET</text>
<text x="32.9" y="233.3">Site Plan</text>
</g>
<g font-size="4.5">
<text x="32.7" y="240.8">No.</text>
<text x="32.7" y="245.8">Lot.</text>
<text x="44.5" y="240.8">: 26</text>
<text x="44.5" y="245.8">: 2</text>
<text x="32.7" y="250.9">DP</text>
<text x="44.5" y="250.9">: 13408</text>
<text x="32.9" y="255.9">AREA : 866.30m² (Title)</text>
<text x="44.5" y="260.9">: 904.80m² (Calc)</text>
<text x="28.4" y="283.6">MR J LUM &amp; MRS A SO</text>
<text x="143.5" y="283.6">26 IVEY STREET LINDFIELD NSW 2070</text>
<text x="293.4" y="283.9">1: 200</text>
<text x="320.8" y="283.9">2 OF 10</text>
<text x="354.4" y="283.8">7793</text>
<text x="377.4" y="283.7">I</text>
</g>
<text font-size="3.2" x="366.2" y="283.8">/16</text>
<g font-size="3">
<text x="220.8" y="86.1">39.625</text>
<text x="129.4" y="144.9" transform="rotate(-91 129.4 144.9)">21.335</text>
<text x="332.4" y="144.9" transform="rotate(-91 332.4 144.9)">22.860</text>
<text x="129.2" y="198.1" transform="rotate(45 129.2 198.1)">2.160</text>
<text x="220.8" y="206.2">38.100</text>
</g>
<g font-size="2.6">
<text x="381.3" y="17.1">M.N.</text>
<text x="384" y="27.4">T.N.</text>
<text x="227.5" y="46.1" transform="rotate(-90 227.5 46.1)">ridge 79.35</text>
<text x="204.1" y="50.8">g.f.l 68.62</text>
<text x="104.1" y="56.8" transform="rotate(-45 104.1 56.8)">68.52</text>
<text x="105.8" y="57.5" transform="rotate(-45 105.8 57.5)">t.k</text>
<text x="185.1" y="57.5">ridge 76.5</text>
<text x="218.4" y="57.9">Brick Cottage</text>
<text x="219.3" y="54.9">Two Storey</text>
<text x="184.1" y="63.2">lip 75.14</text>
<text x="184.2" y="64.8">eave 74.99</text>
<text x="220.1" y="61">(Tile Roof)</text>
<text x="222.3" y="63.7">No.24</text>
<text x="226.3" y="67.4">eave 75.69, lip 75.82</text>
<text x="349.8" y="69.6">Single Storey</text>
<text x="207.2" y="72.4">eave 72.77, lip 77.92</text>
<text x="350.2" y="72.6">Brick Cottage</text>
<text x="351.9" y="76.3">(Tile Roof)</text>
<text x="104.6" y="80.2" transform="rotate(-45 104.6 80.2)">68.18</text>
<text x="106.2" y="80.9" transform="rotate(-45 106.2 80.9)">t.k</text>
<text x="354.1" y="79">No.28</text>
<text x="100.8" y="88.2" transform="rotate(-90 100.8 88.2)">Approx. 248.M to</text>
<text x="103.8" y="88.3" transform="rotate(-90 103.8 88.3)">Bent Street</text>
<text x="120.9" y="89">68.48</text>
<text x="240.2" y="86.5">5 high</text>
<text x="345" y="87.9">ridge 74.79</text>
<text x="94" y="91.9">67.86</text>
<text x="104.8" y="93.1" transform="rotate(-45 104.8 93.1)">68.0</text>
<text x="106.4" y="93.8" transform="rotate(-45 106.4 93.8)">t.k</text>
<text x="277.5" y="90.1">69.88</text>
<text x="322.6" y="90.5">70.04</text>
<text x="336.6" y="94.3" transform="rotate(-90 336.6 94.3)">lip 73.04</text>
<text x="346.5" y="94.2">g.f.l 71.01</text>
<text x="220.1" y="98.7">Brick Paving</text>
<text x="332" y="96.2" transform="rotate(-90 332 96.2)">fence</text>
<text x="346.3" y="101.2">lip 73.4</text>
<text x="371.2" y="100.9" transform="rotate(-90 371.2 100.9)">Approx.</text>
<text x="213.4" y="103">68.97</text>
<text x="226.7" y="103.2">69.19</text>
<text x="281.5" y="103.5">69.49</text>
<text x="365.3" y="105.1" transform="rotate(-90 365.3 105.1)">3.230 Existing</text>
<text x="368.2" y="103.1" transform="rotate(-90 368.2 103.1)">&amp; Proposed</text>
<text x="185.5" y="109.7">68.75</text>
<text x="112.3" y="122.6">Grass Area</text>
<text x="146.7" y="122.6">Grass Area</text>
<text x="208.2" y="120.2">ridge 73.71</text>
<text x="115.8" y="130.1">10 high</text>
<text x="185.3" y="130.7">68.12</text>
<text x="226.9" y="131">Floor Addition</text>
<text x="226.9" y="128.1">Proposed First</text>
<text x="282.3" y="128.6" transform="rotate(-90 282.3 128.6)">eave 71.98, lip 72.42</text>
<text x="286.9" y="129.8">Deck</text>
<text x="287" y="126.9">Proposed</text>
<text x="294.4" y="126.3">69.07</text>
<text x="341.9" y="127.6">15 high</text>
<text x="132.8" y="137.9">10 high</text>
<text x="195.3" y="135.6">68.07</text>
<text x="221.8" y="143.2">g.f.l 69.64</text>
<text x="297.5" y="139.9">68.67</text>
<text x="324.2" y="139.8">68.9</text>
<text x="210" y="149.1" transform="rotate(-90 210 149.1)">lip 71.85</text>
<text x="282.8" y="147">68.35</text>
<text x="317.2" y="146">10 high</text>
<text x="157.7" y="152.9" transform="rotate(-30 157.7 152.9)">Concrete Path</text>
<text x="217.7" y="154.1">69.49</text>
<text x="238.9" y="152" transform="rotate(-90 238.9 152)">ridge 73.84</text>
<text x="259.3" y="152.5">69.5</text>
<text x="107.3" y="159.8" transform="rotate(-45 107.3 159.8)">67.02</text>
<text x="108.9" y="160.5" transform="rotate(-45 108.9 160.5)">t.k</text>
<text x="173.9" y="157.5">Brick Retaining</text>
<text x="174" y="160.4">Wall</text>
<text x="197.2" y="159">67.9</text>
<text x="198.8" y="156.3" transform="rotate(-90 198.8 156.3)">Concrete Path</text>
<text x="206.2" y="157.8" transform="rotate(-90 206.2 157.8)">Garden</text>
<text x="317.2" y="156.8">10 high</text>
<text x="130.6" y="164.8">67.08</text>
<text x="197.3" y="164.6">67.27</text>
<text x="146.7" y="171.9">Concrete Driveway</text>
<text x="273.6" y="168.9">68.04</text>
<text x="299.9" y="169.5">Grass Area</text>
<text x="105.5" y="176.5" transform="rotate(-90 105.5 176.5)">Crossing</text>
<text x="223.7" y="176.6" transform="rotate(-90 223.7 176.6)">eave 72.0, lip 72.14</text>
<text x="246.9" y="174.3" transform="rotate(-90 246.9 174.3)">lower g.f.l 67.24</text>
<text x="258.4" y="177">Floor Addition</text>
<text x="258.5" y="174.1">Proposed Ground</text>
<text x="80.2" y="180.7">Bench Mark 1</text>
<text x="80.2" y="183.6">Cut in top of Kerb</text>
<text x="205.5" y="182.3">67.26</text>
<text x="251.7" y="182.6" transform="rotate(-90 251.7 182.6)">67.19</text>
<text x="80.2" y="186.6">RL66.65 (AHD)</text>
<text x="349.8" y="187.4" transform="rotate(-90 349.8 187.4)">Approx.</text>
<text x="146.7" y="195">Grass Area</text>
<text x="258.6" y="195.1">Line of existing residence</text>
<text x="258.7" y="198">shown dashed</text>
<text x="346.9" y="193" transform="rotate(-90 346.9 193)">7.590 Proposed</text>
<text x="371.2" y="197.1" transform="rotate(-90 371.2 197.1)">Approx.</text>
<text x="215.1" y="198.8">67.23</text>
<text x="282.8" y="200.4">67.47</text>
<text x="321.8" y="200.7">67.74</text>
<text x="365.3" y="201.3" transform="rotate(-90 365.3 201.3)">4.045 Existing</text>
<text x="368.2" y="199.3" transform="rotate(-90 368.2 199.3)">&amp; Proposed</text>
<text x="115.9" y="207.4" transform="rotate(-45 115.9 207.4)">66.24</text>
<text x="117.5" y="208.1" transform="rotate(-45 117.5 208.1)">t.k</text>
<text x="111.5" y="215.9">65.98</text>
<text x="125.5" y="215.1" transform="rotate(-45 125.5 215.1)">66.12</text>
<text x="127.1" y="215.8" transform="rotate(-45 127.1 215.8)">t.k</text>
<text x="139.8" y="212.3" transform="rotate(-90 139.8 212.3)">66.57</text>
<text x="151.1" y="231.5">12.140 Existing</text>
<text x="149.5" y="234.4">&amp; Proposed Approx.</text>
<text x="19.8" y="283.8">FOR:</text>
<text x="137.4" y="283.6">AT:</text>
<text x="283.1" y="283.9">SCALE:</text>
<text x="311.6" y="283.9">SHEET:</text>
<text x="340.9" y="283.9">JOB NO:</text>
</g>
</svg>
